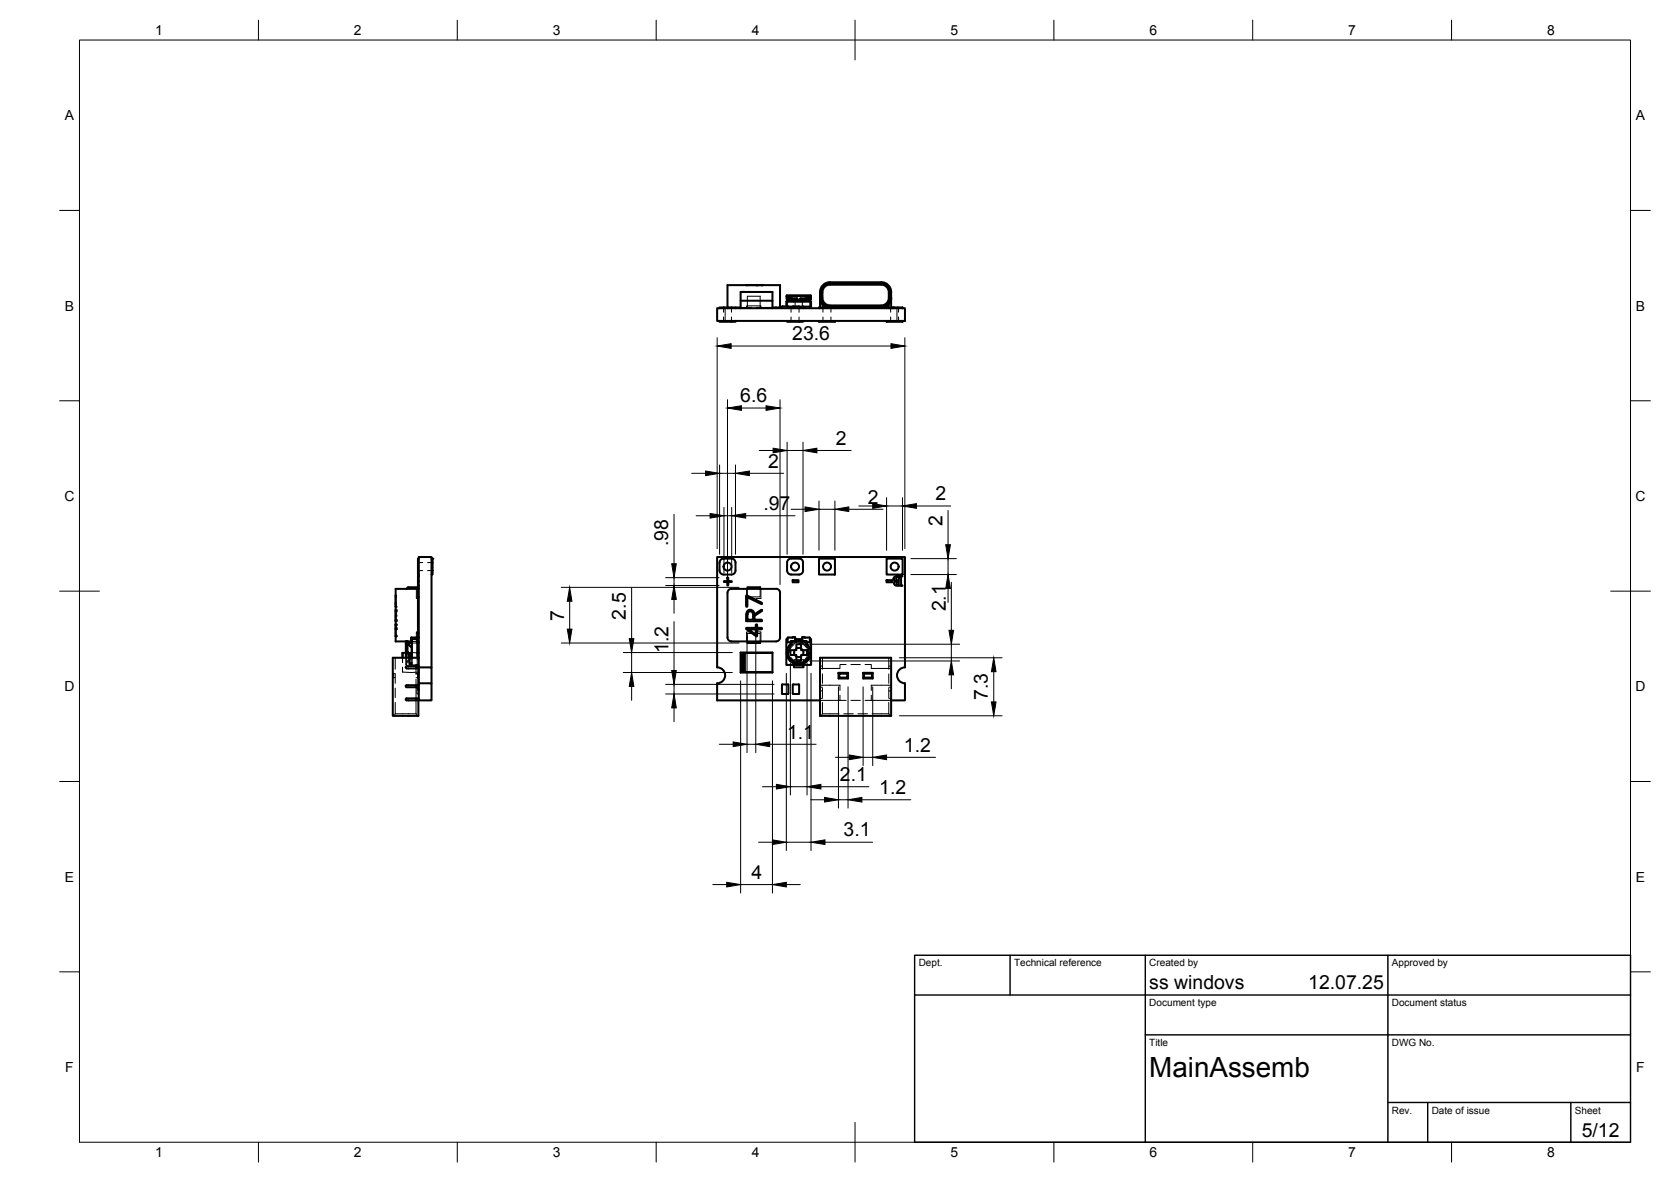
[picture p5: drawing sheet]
<svg xmlns="http://www.w3.org/2000/svg" width="420mm" height="297mm" viewBox="0 0 420 297" stroke-linecap="round" stroke-linejoin="round" font-family="sans-serif">
<!-- layer: Visible -->
<g fill="none" stroke="#000" stroke-width=".51">
<path d="M180.3 77.5h47.2v3.2h-47.2zM182 77.5v-.2h.9v.2M182 77.3h-1.1v.2M182.9 77.3h.1M182.9 77.3v-5.6h13.2v5.6h-1.9M182.9 77.3h3.3M183.1 77.3v.2M184 77.3v.2M184.9 77.3v.2M186.2 75.6h8v1.9M186.5 73.4h-.3v4.1M186.5 73.4h7.7v2.2"/>
<path d="M186.5 73.4h.2M186.8 73.4h.2M187.1 73.4h.2M187.6 71.7h4M197.7 77v-1.2h6.2v1.3h-3M197.8 74.4v-.2h6v.2M197.8 74.4h6M197.8 74.5v.1M197.8 74.4h.4M197.8 74.4h.1M197.8 74.4l.1 .8-.1-.2M197.8 75l2.5 .1"/>
<path d="M197.8 75h.1M197.9 75.2h.1M197.9 75.7h5.9M197.9 75.3h2.3M197.9 75.7v.1M198.2 74.6h.3M198.2 77.1v.4M198.2 77.1h1.1M198.2 74.5v.5M198.2 74.4l.6 .6M198.2 77.1l-1.5-.1-.1 .5M198.2 74.4h.1"/>
<path d="M198.2 74.4v.1M198.2 75h.1M199.1 75.3l.4 .4M199.3 75.5h-1.2l-.1 .2M199.3 77.1v.4M199.3 77.1l1.5-.1 .1 .5M200.2 75.3l.2-.2v.3l.4 .2 .3-.1 .2-.4 .1 .2M200.2 75.3l.4 .4M201.5 75.3l-.4 .4M202 77.1v.4M202.3 75.5l1.3 .1M202.6 75.3l-.5 .4"/>
<path d="M203.2 74.6h.2M203.4 75h-1.6a.73 .73 0 0 0-.9 .5l-.3-.1a.45 .45 0 0 0-.3-.4 .45 .45 0 0 0-.5 0h-1.6M203.4 74.4h.4M203.4 75h.1M203.4 74.4l-.6 .6M203.4 74.4v.6M203.4 74.4h.1M203.6 75.6v.1M203.6 77.1v.4M203.8 75l-2.5 .1M203.8 75.3h-2.3M203.8 75.7v.1"/>
<path d="M203.8 75h.1M203.8 75v.2M203.8 75.2h.1M203.8 74.5v.1M203.8 74.4v.8M203.8 74.4h.1M206.2 77.5v-4.1a2.48 2.48 0 0 1 2.5-2.5h12.9a2.48 2.48 0 0 1 2.5 2.5v4.1M206.2 77.3h-.3v.2M206.2 74.9a2.51 2.51 0 0 0 2.5 2.5h12.9a2.51 2.51 0 0 0 2.5-2.5M206.8 77.3h1.2M206.8 76.5v1M207.1 71.9l1-.6 .6-.1h12.9a2.2 2.2 0 0 1 2.2 2.2 3.1 3.1 0 0 1-1.1 3.4l-1.1 .3h-12.9a2.24 2.24 0 0 1-2.2-2.2 3.4 3.4 0 0 1 .6-3z"/>
<path d="M207.4 72.1l.8-.5h.5l12.9-.1a1.89 1.89 0 0 1 1.9 1.9 2.76 2.76 0 0 1-1 3.1l-.9 .3h-12.9a1.89 1.89 0 0 1-1.9-1.9 2.99 2.99 0 0 1 .6-2.8zM209.9 77.4v.1M223.5 77.3h-.6v.2M223.5 76.5v1M224.1 77.3h.3v.2M224.4 77.3h.3M224.8 77.3l-.1 .2M226.9 77.3v.2v-.2h-2.1v.2M180.9 80.7v.2h4v-.2M197.9 80.7v.2h4v-.2M205.9 80.7v.2h4v-.2M222.9 80.7v.2h4v-.2"/>
<path d="M99.5 156.9v3M99.5 153.3v2.8M99.5 149.6v2.9M102.7 147.6h2.2l.4 .4M102.7 147.6l-.4 .4M105.1 144.9v2.2M105.1 150h.2M105.1 159.2h.2M105.3 147.1h-.2l.2 .1M105.3 144.8l-.2 .1M105.3 144.8h-.2M105.3 140.4h-.2v4h.2"/>
<path d="M108.5 140.4h.2M108.7 140.4v4h-.2M108.7 140.4v4M181.2 140.7l.7-.3h2a1.01 1.01 0 0 1 1 1v2a1.01 1.01 0 0 1-1 1h-2a1.04 1.04 0 0 1-1-1v-2zM182.9 145.2h.2v.8h.9v.3h-.9v.8h-.2v-.8h-.9v-.3h.9zM183.2 148.3l.7-.3h11.2a.97 .97 0 0 1 1 1l.1 11.2a1.01 1.01 0 0 1-1.1 1h-11.2a1.01 1.01 0 0 1-1-1v-11.2zM187.6 149.7h.3l3.6 1.8 .1 .2-.2 .1-3.5-1.7v2.3l-.2 .1zM187.7 157.8h2.3v-.8l.2-.1 .2 .9h1.1l.1 .3-1.2 .1v1.6l-.2 .1-2.6-1.8zM187.9 148v-.4h3.2v.4M188 153.5a.94 .94 0 0 1 1.5 .2l.2 .7 1.7-1.1h.2v.3l-1.9 1.2v.9h1.8v.4h-3.9v-1.8zM188.1 153.9a.69 .69 0 0 1 1.1 0l.2 1.8h-1.5zM188.2 158.2h1.8v1.3z"/>
<path d="M198.2 140.7l.7-.3h2a.97 .97 0 0 1 1 1v2a1.01 1.01 0 0 1-1 1h-2a1.01 1.01 0 0 1-1-1v-2zM199.3 145.8h1.5v.5h-1.5zM205.9 140.4h4v4h-4zM222.9 145.8h1.5v.5h-1.5zM222.9 140.4h4v4h-4zM224.9 145l.6-.2h1.4l-.3 .2v2l.3 .2-1.9-.2-.2-.5 .6-.4a.62 .62 0 0 1-.7-.4 .62 .62 0 0 1 .2-.7zM225.5 146.3l.5-.2v1l-.5-.2zM225.5 145h.5v1l-.4-.1-.2-.2zM101.2 164.1h.1M102 164l-.8 .1v1.2v-1.2M102 161.8v3.5M102 161.8h.3v3.5"/>
<path d="M102.2 176h3M102.2 172.2h3M102.2 175.5h3.1M102.2 172.7h2.4M102.2 175.5l-.2 .2 .2 .3M102.2 172.2l-.2 .2 .2 .3M102.3 161.4h.1M102.3 161.3v.5M102.3 161.3h.1M102.3 161.8v2.2M102.3 161.8h.2M102.3 164l.5 .4"/>
<path d="M102.3 168h2.9M102.3 167.4h3M102.3 167.4l-.3 .3 .3 .3M102.4 161.1l-.3 .1M102.4 161.1l.1 .1M102.5 163.9h.1M102.5 161.8v2.1l-.2 .1M102.5 161.2h.9M102.5 161.2v.6M102.5 161.6l1.1 1.1M102.5 161.5l.2 .1M102.5 163.9v.1"/>
<path d="M102.7 161.6h.9M102.8 164.4h.1M102.8 164.4v.9M102.9 164.4v.9M103 164.2l-.5-.2 .5 .3M103 164.2h.1M103 164.3h.1M103.1 164.3h.1M103.1 164.3l-.2 .1M103.1 164.3v1M103.4 161.4h.2v3.9v-4.7h1.3v4.7M103.6 165.3h-.1"/>
<path d="M104.6 167.4v.6M104.6 172.2v.5M104.6 175.5v.5M104.6 172.7l.4 .2 .2 .4M104.9 164.1h.4M104.9 161.4h.4M105.1 160.1v-12.1h-5.6v13.2h2.5v.6M105.2 167.7h3.3v4M105.2 172h.1M105.2 168.9h.1M105.2 167.4v5.9M105.2 173.3l.1 .3"/>
<path d="M105.3 161.4l-.4 .2M105.3 160.3l-1.9-.1 .1 1.2M105.3 165.3h-6.5v14.6h6.4v-4.4M105.3 160.1l-.4 .1M108.5 167.7v-27.7h-3.2v36h3.2v-4.3h-3.2M186.2 164h8v5h-8zM186.2 168.9h8M186.2 164.1h8M186.5 164.1v4.8M186.7 164.1v4.8M186.8 164.1v4.8M187 164.1v4.8"/>
<path d="M187.1 164.1v4.8M187.3 164.1v4.8M187.9 161.2v.4h3.2v-.4M196.7 172h1.5v2.4l-1.6-.1zM197.8 164h.1M197.8 164v.1M197.8 164.3l.3 1 .5 .8 .7 .5 1.1 .4M197.9 164.4h.1M198 160.6h-.3v6.5h6.2v-6.5h-.3M198 161.4h.8M198.1 161.3l-.1 .1M198.7 163.4h1.5v-1.5h1.2v1.5h1.5v1.2h-1.5v1.5h-1.2v-1.5h-1.5z"/>
<path d="M198.8 161.1h4v.6a3 3 0 0 1 .2 4.4 3 3 0 0 1-4.3 0 3 3 0 0 1 .1-4.4zM199.3 160.2l.6-.1v1M199.4 172h1.5v2.4l-1.6-.1zM199.6 167.1v.6h2.4v-.6M199.8 163.4l-.1 .6 .1 .6M199.9 160.6h1.8M199.9 160.3l-1.8-.1-.1 1.2M200.4 167h.1M201.4 163l-.6-.2-.6 .2M201.4 165l-.6 .1-.6-.1M201.7 160.3h1.9M201.9 163.4l.1 .6-.1 .6"/>
<path d="M202.3 160.2l-.6-.1v1M202.8 161.4h.8M203.5 161.3l.1 .1M203.6 160.3v1.1M203.8 164.4l-.3 .9-.6 .9-1 .6-.7 .2M203.8 164.3v.1M203.8 164.4h.1M203.9 164v.1M203.9 164h.1M206.2 165.3h17.9v14.6h-17.9zM206.2 176h-25.9v-4.3a2 2 0 0 0 2-2 2 2 0 0 0-2-2v-27.7h47.2l.1 27.7a2 2 0 0 0-2 2 2 2 0 0 0 1.9 2v4.3h-3.4M210.8 169.1h2.4v1.4h-2.4z"/>
<path d="M210.8 169.1l.2 .2M211 169.3h2v1h-2zM211 170.3l-.2 .2M213 170.3l.2 .2M213.2 169.1l-.2 .2M217 169.1h2.4v1.4h-2.4zM217 169.1l.2 .2M217.2 169.3h2v1h-2zM217.2 170.3l-.2 .2M219.2 170.3l.2 .2M219.4 169.1l-.2 .2"/>
<circle cx="182.9" cy="142.4" r="1.01"/>
<circle cx="199.9" cy="142.4" r="1.01"/>
<circle cx="208" cy="142.4" r="1.01"/>
<circle cx="224.9" cy="142.4" r="1.01"/>
</g>
<!-- layer: Hidden -->
<g fill="none" stroke="#000" stroke-width=".25">
<path d="M181.9 77.3v1.2M181.9 79.7v1.2M182.3 77.5v3.2M183.9 77.3v1.2M183.9 79.7v1.2M186.2 77.3h1.5v-.4h3.6v.4h2.9M187.6 71.7h.1M187.7 71.7h.1M187.7 77.3h1.2M187.8 71.7h.1M187.9 71.7h.1M187.9 77.5v-3h3.2v3"/>
<path d="M188 71.7h.1M188.1 71.7h.1M188.2 71.7h.1M188.4 71.7h.1M188.5 71.7h.1M188.8 71.7h.1M188.9 71.7h.1M189.1 71.7h.1M189.2 71.7h.1M189.3 71.7h.1M189.4 71.7h.1M189.5 71.7h.1"/>
<path d="M189.7 71.7h.1M189.8 71.7h.1M190 71.7h.1M190.1 77.3h1.2M190.2 71.7h.1M190.3 71.7h.1M191.4 71.7h.1M191.5 71.7h.1M191.6 71.7h.1M197.7 77l.5 .1M198 75.7v1.8l.1-.1M198.2 74.5v.2h-.4"/>
<path d="M198.2 74.7v.5v-.2M198.2 74.4h1v.2h-.7M198.2 75h.1M198.3 75.7v.1M198.5 74.4l1.1 1.2h2.4l1.2-1.2M198.7 74.2v.2M198.8 74.2v.4M198.8 75l.3 .3M198.9 77.3h-1v.2M198.9 77.3h2M198.9 77.3v1.2M198.9 79.7v1.2"/>
<path d="M199.1 77.1v.4M199.3 77.5v-.2h1.5v.2M199.3 75.5l.6 .1v1.9M199.3 77.1h.1M199.3 77.1h1.6M199.4 75.7v.1M199.5 75.7l.1 .1M199.6 77.1v.4M200.2 74.2v.2M200.3 75.3l.4 .4 .5-.1 .2-.3M200.4 75l-.1 .3-2.1-.1M200.9 77.3h1v.2"/>
<path d="M200.9 77.3v1.2M200.9 79.7v1.2M201.2 75l.2 .3M201.4 74.2v.2M202.1 75.7v.1M202.2 75.7v.1M202.3 75.5l-.6 .1v1.9M202.3 77.1v.4M202.5 77.1v.4M202.8 75l-.2 .3M202.8 74.2v.4M202.9 74.2v.2"/>
<path d="M203.2 74.6h-.8v-.2h.4a.41 .41 0 0 1 .6 .3M203.4 75.7v.1M203.4 75v.2M203.4 75.2l-2 .1M203.4 74.7h.4M203.4 74.7h.1M203.4 74.7v.5M203.5 77.4l.1 .1M203.6 75.7v1.4M206.2 77.3h.6M206.2 74.2h.6M206.8 74.9v1.6"/>
<path d="M206.9 77.3v1.2M206.9 79.7v1.2M208 77.3l1.9 .1M208.9 77.3v1.2M208.9 79.7v1.2M210.8 70.9l.2 .2M211 71.6v-.5h2v.5M211 76.8v.4M211 77.2l-.2 .2M211.2 76.8v.6M213 76.8v.4h-2M213 77.2l.2 .2"/>
<path d="M213.2 70.9l-.2 .2M217 70.9l.2 .2M217.2 71.6v-.5h2v.5M217.2 76.8v.4M217.2 77.2l-.2 .2M219.1 76.8v.6M219.2 76.8v.4h-2M219.2 77.2l.2 .2M219.4 70.9l-.2 .2M222.9 77.3v.2M223.5 74.9v1.6M223.5 77.3h.6"/>
<path d="M223.5 74.2h.6M223.9 77.3v1.2M223.9 79.7v1.2M225.3 77.3v.2M225.4 77.3v.2M225.5 77.5v3.2M225.9 77.3v1.2M225.9 79.7v1.2M226 77.3v.2v-.2M226 77.3v.2M226.6 77.3v.2M99.5 158h.1"/>
<path d="M99.5 157.8h.1M99.5 158.1h.1M99.5 159.9h.1M99.5 157h.1M99.5 159.5h.1M99.5 154.3h.1M99.5 153.7h.1M99.5 156h.1M99.5 153.3h.1M99.5 154.4h.1M99.5 153.5h.1M99.5 153.9h.1"/>
<path d="M99.5 153.6h.1M99.5 149.8h.1M99.5 149.7h.1M99.5 152.3h.1M99.5 152.4h.1M99.5 150.1h.1M104.7 148v2.4h.4M104.7 150h.4M104.7 159.2h.4M105.1 143.4v1M105.1 140.4v1M105.1 158.8h-.4v2.4"/>
<path d="M105.1 147.1h.2M105.1 146.3h.2M105.1 146h.2M105.1 145.2h.2M105.1 145.8h.2M105.1 146.1h.2M105.1 144.9h.2M105.1 141.4v2M105.1 143.4h1.2M105.1 141.4h1.2M107.5 143.4h1.2M107.5 141.4h1.2"/>
<path d="M108.7 143.4h.1M108.7 141.4h.1M187.7 148v2.4h1.2M187.9 148v2h3.2v-2M188.9 158.8h-1.2v2.4M190.1 158.8h1.2v2.4M191.3 148v2.4h-1.2M98.8 169.1l.2 .2M99 170.3l-.2 .2M99.4 176.5v2.9h5.2M99.4 169.3h-.4v1h.4M99.4 165.3v2.9"/>
<path d="M99.4 169.4v2.3M99.4 172.9v2.4M99.4 179.4l-.3 .5M101.2 168.9v-1.2v1.2h4M101.2 168.9h.1M101.2 165.3v1.2M102 164l2.9 .1M102 165.3v1.7h.3v-1.7M102 161.2h.5M102 164.6h.3M102 166.1h.3M102 161.9h.3"/>
<path d="M102 163.4h.3M102.3 161.7l1.1 1.1v2.4l-1.1 1.1M102.3 161.1v.2M102.3 164l.2-.1-.2 .1 .5 .4M102.3 164h.1M102.3 161.9h.2M102.3 161.4l.2 .2M102.3 161.2l.2 .3M102.8 164.5h.1M102.8 164.4h.1M102.8 164.4l.2-.1 .1 2.2M102.8 165.3v1.3"/>
<path d="M102.8 164.4v.1M102.8 166.6l.1 .3M102.9 165.3v1.6M102.9 166.9v.1M102.9 166.6h.4M102.9 167l.7-.1zM103.1 164.3h.1M103.1 166.5v.4M103.1 166.5h.4M103.1 164.3l-.2 .1M103.1 166.5l-.3 .1M103.1 165.3v1.6"/>
<path d="M103.1 166.9h.1M103.5 166.5l-.2 .1 .1 .4M103.5 166.5l.1 .2M103.6 166.9v-1.6v1.8h1.3M103.6 166.5h.1M103.6 161.6h1.3M103.6 166.9h.1M103.6 162.7h.1M103.6 165.3l-1.3 1.3M104.6 169.3h.4v1h-.4M104.6 167.4v-.4h.6v.4M104.6 168v1.5"/>
<path d="M104.6 170.7v1.5M104.6 172.7v2.8M104.6 176v3.4M104.6 179.4l.3 .5M104.9 160.2v.2h.4M104.9 165.3v2.4h.3M104.9 165.8h.4M105 170.3l.2 .2M105.1 160.1v1.1h-1.7M105.2 172l-.4 .1v2.2l.5 .1M105.2 173.3v2.2M105.2 169.1l-.2 .2"/>
<path d="M105.3 161.2l-.1 .2M186.2 168.9h1.6M186.2 164.1h1.6M187.9 161.2v-2h3.2v2M189 168.9h2.4M189 164.1h2.4M192.6 168.9h1.6M192.6 164.1h1.6M197.8 163.9v.5M197.8 164.1v.2M197.8 164.1h.1M197.8 164.3l.4 1.2"/>
<path d="M197.9 163.9l.2 1.3 .6 .8M198 160.3h1.1M198.2 164.3l.6 1.4 .7 .5 .9 .4-1.3-.6-.6-.9-.3-.7M198.8 165.1l.7 .8 1.3 .4M198.8 161.8h.1M198.8 161.8l-.7 .9-.3 1.3M199 166.4l1.2 .5M199.1 162.1l-.5 .6-.4 1.3M199.1 160.2v.2h.2v-.2M199.2 161.1v.2h-.4M199.2 161.3v.6l-.8 1.1-.2 1.5v-.6M199.4 161.4l-.8 .6-.4 .7"/>
<path d="M199.6 164a1.25 1.25 0 0 0 1.9 1.1M199.6 167.1v-1.3h2.4v1.3M199.7 166.7l1.1 .2 1.2-.2M199.7 162l-.8 .7-.4 1.3M199.8 164.6l.4 .4M199.8 161.3l.1 .1h-1.1M199.9 161.1v.5l-.8 .5-.5 .7-.3 1M200 166.5l-1.1-.8-.4-.7 .8 1.1 .9 .4M200 161.5l.9-.1 1.2 .4M200.2 162.9a1.26 1.26 0 0 1 1.9 1.1M200.2 163l-.4 .4M200.3 166.5h.1"/>
<path d="M200.3 166.5h1.1M200.4 167h.4M200.4 166.6h.8M200.6 166.9h.2M200.6 166.9h-.4l.1 .1M200.6 166.9a.34 .34 0 0 1 .3-.2 .34 .34 0 0 1 .3 .2h.3l-.2 .1M200.8 161.7l1.2 .3 .8 .8M200.8 166.9h.3M200.8 167h.4M201.4 163l.4 .4M201.7 161.1v.5l.8 .5 .6 .7 .3 1.1M201.8 161.3l-.1 .1h1.1"/>
<path d="M201.8 164.6l-.4 .4M202.2 161.4l.8 .6 .5 .7M202.3 160.2v.2h.2v-.2M202.4 161.1v.2h.4M202.4 161.3v.6l.9 1.4 .1 1.1M202.5 160.3h1.1M202.6 166.4l-1.1 .5M202.8 161.8h.1M202.8 161.8l.7 .9 .3 1.3M202.9 165.5l-.6 .7-1.2 .4M202.9 162.5l.4 .8 .1 1.2M203.1 164l-.2 1.1-.9 .9"/>
<path d="M203.2 165l-.9 1.1-.9 .4M203.4 164.2v.2M203.4 164.4l-.7 1.4-.5 .4-1 .4 .2-.1M203.4 164.3l-.6 1.4-.6 .5-.8 .3M203.4 164v.2M203.4 163.9v.1M203.8 163.9l-.3 1.3-.5 .8M203.8 164.3l-.4 1.2M203.8 164.3v.1M203.8 164.3h.1M203.8 164.1v.2M203.8 164v.3"/>
<path d="M203.8 163.9v.1M206.2 172.2h5v1.3M206.2 176h6.5M206.2 167.4h.6M206.2 175.5h.6M206.2 173.6h.6M206.2 172.7h.6M206.8 179.4h4.2M206.8 165.3v2.9M206.8 169.4v2.3M206.8 172.9v2.4M206.8 176.5v2.9"/>
<path d="M206.8 179.4l-.3 .5M211.2 174.7v1.3M212.2 179.4h2.3M212.7 167h-1.5v1h-5M214 167h2.3M214 176h2.3M215.7 179.4h2.4M217.5 167h1.6v1h5M217.5 176h6.6M219.1 174.7v1.3M219.3 179.4h4.2M223.5 167.4h.6"/>
<path d="M223.5 175.5h.6M223.5 173.6h.6M223.5 172.7h.6M223.5 165.3v2.9M223.5 169.4v2.3M223.5 172.9v2.4M223.5 176.5v2.9M223.5 179.4l.3 .5M224.1 172.2h-5v1.3"/>
</g>
<!-- layer: Visible -->
<g fill="#000">
<circle cx="186.8" cy="73.4" r=".25"/>
<circle cx="187.1" cy="73.4" r=".25"/>
<circle cx="187.6" cy="71.7" r=".25"/>
<circle cx="190.1" cy="71.7" r=".25"/>
<circle cx="190.2" cy="71.7" r=".25"/>
<circle cx="190.3" cy="71.7" r=".25"/>
<circle cx="190.4" cy="71.7" r=".25"/>
<circle cx="191.4" cy="71.7" r=".25"/>
<circle cx="191.6" cy="71.7" r=".25"/>
<circle cx="99.5" cy="158.1" r=".25"/>
<circle cx="99.5" cy="153.6" r=".25"/>
<circle cx="99.5" cy="159.9" r=".25"/>
<circle cx="99.5" cy="158" r=".25"/>
<circle cx="99.5" cy="156.9" r=".25"/>
<circle cx="99.5" cy="155.9" r=".25"/>
<circle cx="99.5" cy="154.8" r=".25"/>
<circle cx="99.5" cy="153.5" r=".25"/>
<circle cx="99.5" cy="153.3" r=".25"/>
<circle cx="99.5" cy="158.2" r=".25"/>
<circle cx="99.5" cy="157" r=".25"/>
<circle cx="99.5" cy="156.1" r=".25"/>
<circle cx="99.5" cy="156" r=".25"/>
<circle cx="99.5" cy="152.5" r=".25"/>
<circle cx="99.5" cy="159.8" r=".25"/>
<circle cx="99.5" cy="157.8" r=".25"/>
<circle cx="99.5" cy="155.7" r=".25"/>
<circle cx="99.5" cy="157.1" r=".25"/>
<circle cx="108.7" cy="140.4" r=".25"/>
</g>
<!-- layer: BORDER -->
<g fill="none" stroke="#000" stroke-width=".25">
<path d="M20 10.1h390v276.9h-390zM65 5.1v5M115 5.1v5M165 5.1v5M215 5.1v10M265 5.1v5M315 5.1v5M365 5.1v5M15 52.9h5M410 52.9h5M15 100.7h5M410 100.7h5"/>
<path d="M15 148.6h10M405 148.6h10M15 196.4h5M410 196.4h5M15 244.2h5M410 244.2h5M65 287v5M115 287v5M165 287v5M215 282.1v9.9M265 287v5M315 287v5"/>
<path d="M365 287v5"/>
</g>
<!-- layer: TITLEBLOCK -->
<path d="M230 240.1h180v46.9h-180zM230 250h180M254 240.1v9.9M288 240.1v46.9M349 240.1v46.9M288 260.1h122M349 277.1h61M359 277.1v9.9M395 277.1v9.9" fill="none" stroke="#000" stroke-width=".36"/>
<!-- layer: FD_Dimensions -->
<g fill="none" stroke="#000" stroke-width=".25">
<path d="M180.3 84.9v53M183.8 87h40.2M227.5 84.9v53M173.9 118.9h3.5M180.9 116.8v22.5M180.9 118.9h4M182.9 100.4v46.5M184.9 116.8v22.5M186.4 102.5h6.2M188.4 118.9h8.6M190.9 113.2h3.5M196.1 100.4v46.5"/>
<path d="M197.9 111.1v28.2M197.9 113.2h4M201.9 111.1v28.2M205.4 113.2h8.6M169.5 129.2v12.5M175 129.6h3.5M182 127.5v16.4M182 129.6h2M184 127.5v16.4M187.5 129.6h12.4M198.9 128h3.5M205.9 125.9v12.4"/>
<path d="M205.9 128h4M209.9 125.9v12.4M213.4 128h8.6M215.9 127.2h3.5M222.9 125.1v13.2M222.9 127.2h4M226.9 125.1v13.2M230.4 127.2h8.6M238.4 128.3v8.6M141.1 147.6h44.7M143.2 151.1v7M158.8 147.7v12.8"/>
<path d="M167.4 147.1h13.4M167.4 145.2h13.4M169.5 145.2v1.9M169.5 150.6v3.5M169.5 156.2v12.3M187.8 159.9v29.2M190 159.9v29.2M229 144.4h11.5M229 140.4h11.5M238.4 140.4v4M238.4 147.9v3.5M239.2 146.3v12.1"/>
<path d="M141.1 161.6h44.7M156.7 169h27.4M156.7 164h27.4M158.8 164v5M158.8 172.5v3.5M167.4 174.4h27.2M167.4 172h27.2M169.5 172v2.4M169.5 177.9v3.5M186.2 171.1v53.3M194.2 171.1v53.3M197.7 169.2v44.5"/>
<path d="M198.7 166.7v33.1M202.9 166.7v33.1M203.5 166.1h37.8M203.5 161.9h37.8M203.9 169.2v44.5M210.8 172.6v30.5M213.2 172.6v30.5M217 172.6v19.8M219.4 172.6v19.8M226.2 179.9h25.8M226.2 165.3h25.8M239.2 161.9v4.2"/>
<path d="M239.2 169.6v3.5M249.9 168.8v7.6M180.8 187h3.5M187.8 187h2.2M191.7 197.7h3.5M193.5 187h11.7M198.7 197.7h4.2M206.4 197.7h12.1M210 190.3h3.5M217 190.3h2.4M222.9 190.3h12.3M190.7 211.7h3.5"/>
<path d="M197.7 211.7h6.2M203.8 201h3.5M207.4 211.7h12M210.8 201h2.4M216.7 201h12.3M179.2 222.3h3.5M186.2 222.3h8M197.7 222.3h3.5"/>
</g>
<g fill="#000" stroke="#000" stroke-width=".25">
<path d="M180.3 87l3.5-.6v1.2zM224 86.4l3.5 .6-3.5 .6zM177.4 118.4l3.5 .5-3.5 .6zM182.9 102.5l3.5-.5v1.1zM184.9 118.9l3.5-.5v1.1zM192.6 102l3.5 .5-3.5 .6zM194.4 112.6l3.5 .6-3.5 .6zM201.9 113.2l3.5-.6v1.2zM178.5 129l3.5 .6-3.5 .6zM184 129.6l3.5-.6v1.2zM202.4 127.4l3.5 .6-3.5 .6zM209.9 128l3.5-.6v1.2z"/>
<path d="M219.4 126.6l3.5 .6-3.5 .5zM226.9 127.2l3.5-.6v1.1zM237.8 136.9h1.2l-.6 3.5zM142.6 158.1h1.2l-.6 3.5zM143.2 147.6l.6 3.5h-1.2zM169.5 147.1l.6 3.5h-1.2zM168.9 141.7h1.2l-.6 3.5zM238.4 144.4l.6 3.5h-1.2zM238.6 158.4h1.2l-.6 3.5zM158.8 169l.6 3.5h-1.2zM158.2 160.5h1.2l-.6 3.5zM169.5 174.4l.6 3.5h-1.2z"/>
<path d="M168.9 168.5h1.2l-.6 3.5zM239.2 166.1l.6 3.5h-1.2zM249.3 176.4h1.1l-.5 3.5zM249.9 165.3l.5 3.5h-1.1zM184.3 186.4l3.5 .6-3.5 .6zM190 187l3.5-.6v1.2zM195.2 197.1l3.5 .6-3.5 .6zM202.9 197.7l3.5-.6v1.2zM213.5 189.7l3.5 .6-3.5 .6zM219.4 190.3l3.5-.6v1.2zM194.2 211.1l3.5 .6-3.5 .5zM207.3 200.4l3.5 .6-3.5 .6z"/>
<path d="M203.9 211.7l3.5-.6v1.1zM213.2 201l3.5-.6v1.2zM182.7 221.7l3.5 .6-3.5 .6zM194.2 222.3l3.5-.6v1.2z"/>
</g>
<text font-size="7" x="289" y="270.6">MainAssemb</text>
<g font-size="4.9">
<text x="199.2" y="85.5">23.6</text>
<text x="186.1" y="101.1">6.6</text>
<text x="210.2" y="111.8">2</text>
<text x="193.2" y="117.5">2</text>
<text x="235.2" y="125.8">2</text>
<text x="191.9" y="128.2">.97</text>
<text x="218.2" y="126.6">2</text>
<text x="168" y="137.2" transform="rotate(-90 168 137.2)">.98</text>
<text x="237" y="132.1" transform="rotate(-90 237 132.1)">2</text>
<text x="141.8" y="156" transform="rotate(-90 141.8 156)">7</text>
<text x="157.4" y="155.7" transform="rotate(-90 157.4 155.7)">2.5</text>
<text x="237.8" y="153.6" transform="rotate(-90 237.8 153.6)">2.1</text>
<text x="168.1" y="164.1" transform="rotate(-90 168.1 164.1)">1.2</text>
<text x="248.4" y="176" transform="rotate(-90 248.4 176)">7.3</text>
<text x="197.9" y="185.6">1.1</text>
<text x="227.3" y="188.9">1.2</text>
<text x="211.2" y="196.3">2.1</text>
<text x="221.1" y="199.6">1.2</text>
<text x="212.1" y="210.2">3.1</text>
<text x="189" y="220.9">4</text>
<text x="289" y="248.5">ss windovs</text>
<text x="329" y="248.5">12.07.25</text>
<text x="397.7" y="285.7">5/12</text>
</g>
<g font-size="3.5">
<text x="39" y="8.8">1</text>
<text x="89" y="8.8">2</text>
<text x="139" y="8.8">3</text>
<text x="189" y="8.8">4</text>
<text x="239" y="8.8">5</text>
<text x="289" y="8.8">6</text>
<text x="339" y="8.8">7</text>
<text x="389" y="8.8">8</text>
<text x="16.3" y="30.2">A</text>
<text x="411.3" y="30.2">A</text>
<text x="16.3" y="78">B</text>
<text x="411.3" y="78">B</text>
<text x="16.2" y="125.9">C</text>
<text x="411.2" y="125.9">C</text>
<text x="16.2" y="173.7">D</text>
<text x="411.2" y="173.7">D</text>
<text x="16.3" y="221.6">E</text>
<text x="411.3" y="221.6">E</text>
<text x="16.4" y="269.4">F</text>
<text x="411.4" y="269.4">F</text>
<text x="39" y="290.8">1</text>
<text x="89" y="290.8">2</text>
<text x="139" y="290.8">3</text>
<text x="189" y="290.8">4</text>
<text x="239" y="290.8">5</text>
<text x="289" y="290.8">6</text>
<text x="339" y="290.8">7</text>
<text x="389" y="290.8">8</text>
</g>
<g font-size="2.5">
<text x="231" y="242.9">Dept.</text>
<text x="255" y="242.9">Technical reference</text>
<text x="289" y="242.9">Created by</text>
<text x="350" y="242.9">Approved by</text>
<text x="289" y="252.8">Document type</text>
<text x="350" y="252.8">Document status</text>
<text x="289" y="262.9">Title</text>
<text x="350" y="262.9">DWG No.</text>
<text x="350" y="279.9">Rev.</text>
<text x="360" y="279.9">Date of issue</text>
<text x="396" y="279.9">Sheet</text>
</g>
</svg>
